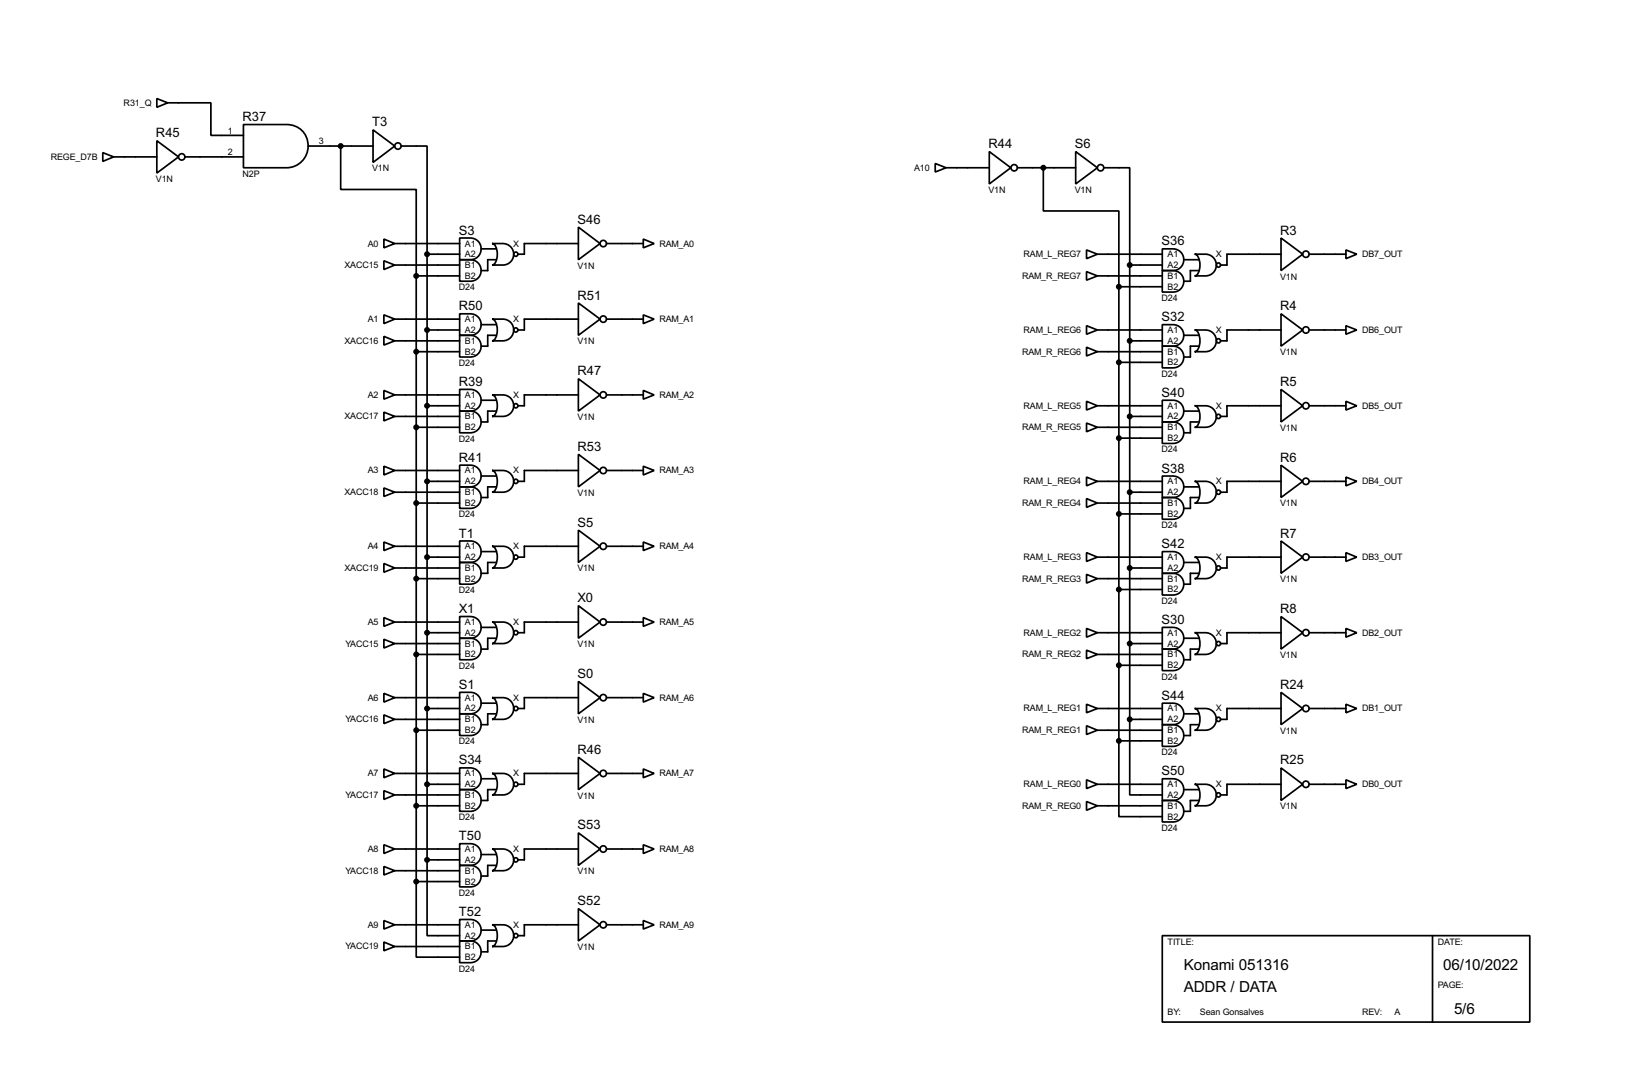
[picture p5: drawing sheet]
<svg xmlns="http://www.w3.org/2000/svg" width="383mm" height="256mm" viewBox="0 0 383 256" stroke-linecap="round" stroke-linejoin="round" font-family="sans-serif">
<g fill="none" stroke="#000" stroke-width=".4">
<path d="M24.2 35.9l2.5 1-2.5 1zM26.7 36.9h10.2M36.9 23.2l2.5 1-2.5 1zM36.9 33.1l5.1 3.8-5.1 3.8zM39.4 24.2h10.2v7.6h7.6M43.5 36.9h13.7M57.2 29.3h10.2a5.1 5.1 0 0 1 5 5 5.1 5.1 0 0 1-5 5.1h-10.2zM72.4 34.3h15.3M80.1 34.3v10.2h17.7v20.3M87.7 30.5l5.1 3.8-5.1 3.9zM94.3 34.3h6.1v25.4M219.8 38.4l2.5 1-2.5 1z"/>
<path d="M222.3 39.4h10.2M232.5 35.6l5 3.8-5 3.8zM239.1 39.4h13.7M245.2 39.4v10.2h17.7v17.8M252.8 35.6l5.1 3.8-5.1 3.8zM259.4 39.4h6.1v22.9M90.2 56.2l2.6 1-2.6 1zM92.8 57.2h15.2M100.4 59.7h7.6M100.4 59.7v142.3M108 55.9a5.1 5.1 0 0 1 4.1 .5 2.56 2.56 0 0 1 .8 2.9 2.56 2.56 0 0 1-2.4 1.7h-2.5zM113.1 58.5h3.5"/>
<path d="M115.6 57.2a5.1 5.1 0 0 1 4.1 .5 2.53 2.53 0 0 1 .9 2.9 2.53 2.53 0 0 1-2.4 1.7h-2.6a2.24 2.24 0 0 0 1.3-2.6 2.21 2.21 0 0 0-1.3-2.5zM135.9 53.4l5.1 3.8-5.1 3.8zM135.9 57.2h-12.7v2.5h-1.5M142.5 57.2h8.7M151.2 56.2l2.5 1-2.5 1zM255.3 58.7l2.6 1-2.6 1.1zM257.9 59.7h15.2M273.1 58.5a5.1 5.1 0 0 1 4.1 .5 2.57 2.57 0 0 1 .8 2.8 2.57 2.57 0 0 1-2.4 1.8h-2.5zM280.7 59.7a5 5 0 0 1 4.1 .6 2.55 2.55 0 0 1 .9 2.8 2.55 2.55 0 0 1-2.4 1.7h-2.6a2.24 2.24 0 0 0 1.3-2.5 2.29 2.29 0 0 0-1.3-2.6zM301 55.9l5.1 3.8-5.1 3.9zM301 59.7h-12.7v2.6h-1.5M307.6 59.7h8.7"/>
<path d="M316.3 58.7l2.5 1-2.5 1.1zM90.2 74l2.6 1-2.6 1zM90.2 61.3l2.6 1-2.6 1zM90.2 79l2.6 1.1-2.6 1zM92.8 75h15.2M92.8 62.3h15.2M97.8 64.8h10.2M97.8 64.8v142.3M100.4 77.5h7.6M108 61a5.1 5.1 0 0 1 4.1 .5 2.53 2.53 0 0 1 .8 2.9 2.53 2.53 0 0 1-2.4 1.7h-2.5zM108 73.7a5.1 5.1 0 0 1 4.1 .5 2.53 2.53 0 0 1 .8 2.9 2.53 2.53 0 0 1-2.4 1.7h-2.5zM108 78.8a5 5 0 0 1 4.1 .5 2.55 2.55 0 0 1 .8 2.9 2.55 2.55 0 0 1-2.4 1.7h-2.5z"/>
<path d="M113.1 76.3h3.5M115.6 75a5.1 5.1 0 0 1 4.1 .5 2.55 2.55 0 0 1 .9 2.8 2.55 2.55 0 0 1-2.4 1.8h-2.6a2.24 2.24 0 0 0 1.3-2.6 2.24 2.24 0 0 0-1.3-2.5zM116.6 78.8h-2v2.5h-1.5M116.6 61h-2v2.6h-1.5M135.9 71.2l5.1 3.8-5.1 3.8zM135.9 75h-12.7v2.5h-1.5M142.5 75h8.7M151.2 74l2.5 1-2.5 1zM255.3 63.8l2.6 1-2.6 1zM255.3 76.5l2.6 1-2.6 1zM257.9 64.8h15.2M257.9 77.5h15.2"/>
<path d="M262.9 67.4v106.6M262.9 67.4h10.2M265.5 62.3h7.6M265.5 62.3v106.7M273.1 76.3a5.1 5.1 0 0 1 4.1 .5 2.54 2.54 0 0 1 .8 2.8 2.54 2.54 0 0 1-2.4 1.7h-2.5zM273.1 63.6a5.1 5.1 0 0 1 4.1 .5 2.54 2.54 0 0 1 .8 2.8 2.54 2.54 0 0 1-2.4 1.7h-2.5zM278.2 78.8h3.5M278.2 61h3.5M280.7 77.5a5.1 5.1 0 0 1 4.1 .5 2.56 2.56 0 0 1 .9 2.9 2.56 2.56 0 0 1-2.4 1.7h-2.6a2.29 2.29 0 0 0 1.3-2.5 2.24 2.24 0 0 0-1.3-2.6zM281.7 63.6h-2v2.5h-1.5M301 73.7l5.1 3.8-5.1 3.8zM301 77.5h-12.7v2.6h-1.5"/>
<path d="M307.6 77.5h8.7M316.3 76.5l2.5 1-2.5 1zM90.2 91.7l2.6 1.1-2.6 1zM90.2 96.8l2.6 1-2.6 1.1zM92.8 92.8h15.2M92.8 97.8h15.2M92.8 80.1h15.2M97.8 82.6h10.2M100.4 95.3h7.6M108 91.5a5 5 0 0 1 4.1 .5 2.55 2.55 0 0 1 .8 2.9 2.55 2.55 0 0 1-2.4 1.7h-2.5zM108 96.6a5.1 5.1 0 0 1 4.1 .5 2.57 2.57 0 0 1 .8 2.8 2.57 2.57 0 0 1-2.4 1.8h-2.5zM113.1 94h3.5"/>
<path d="M115.6 92.8a5.1 5.1 0 0 1 4.1 .5 2.52 2.52 0 0 1 .9 2.8 2.52 2.52 0 0 1-2.4 1.7h-2.6a2.21 2.21 0 0 0 1.3-2.5 2.24 2.24 0 0 0-1.3-2.5zM116.6 96.6h-2v2.5h-1.5M135.9 89l5.1 3.8-5.1 3.8zM135.9 92.8h-12.7v2.5h-1.5M142.5 92.8h8.7M151.2 91.7l2.5 1.1-2.5 1zM255.3 81.6l2.6 1-2.6 1zM255.3 99.4l2.6 1-2.6 1zM255.3 94.3l2.6 1-2.6 1zM257.9 82.6h15.2M257.9 95.3h15.2M262.9 85.1h10.2"/>
<path d="M265.5 97.8h7.6M265.5 80.1h7.6M273.1 81.3a5.1 5.1 0 0 1 4.1 .5 2.56 2.56 0 0 1 .8 2.9 2.56 2.56 0 0 1-2.4 1.7h-2.5zM273.1 94a5.1 5.1 0 0 1 4.1 .5 2.56 2.56 0 0 1 .8 2.9 2.56 2.56 0 0 1-2.4 1.7h-2.5zM273.1 99.1a5.1 5.1 0 0 1 4.1 .5 2.53 2.53 0 0 1 .8 2.9 2.53 2.53 0 0 1-2.4 1.7h-2.5zM278.2 96.6h3.5M280.7 95.3a5.1 5.1 0 0 1 4.1 .5 2.53 2.53 0 0 1 .9 2.9 2.53 2.53 0 0 1-2.4 1.7h-2.6a2.24 2.24 0 0 0 1.3-2.6 2.21 2.21 0 0 0-1.3-2.5zM281.7 81.3h-2v2.6h-1.5M281.7 99.1h-2v2.6h-1.5M301 91.5l5.1 3.8-5.1 3.8zM301 95.3h-12.7v2.5h-1.5M307.6 95.3h8.7"/>
<path d="M316.3 94.3l2.5 1-2.5 1zM90.2 109.5l2.6 1-2.6 1.1zM90.2 114.6l2.6 1-2.6 1zM92.8 110.5h15.2M92.8 115.6h15.2M97.8 118.2h10.2M97.8 100.4h10.2M100.4 113.1h7.6M108 109.3a5.1 5.1 0 0 1 4.1 .5 2.57 2.57 0 0 1 .8 2.8 2.57 2.57 0 0 1-2.4 1.8h-2.5zM108 114.4a5.1 5.1 0 0 1 4.1 .5 2.54 2.54 0 0 1 .8 2.8 2.54 2.54 0 0 1-2.4 1.7h-2.5zM113.1 111.8h3.5M115.6 110.5a5 5 0 0 1 4.1 .6 2.55 2.55 0 0 1 .9 2.8 2.55 2.55 0 0 1-2.4 1.7h-2.6a2.24 2.24 0 0 0 1.3-2.5 2.29 2.29 0 0 0-1.3-2.6z"/>
<path d="M116.6 114.4h-2v2.5h-1.5M135.9 106.7l5.1 3.8-5.1 3.9zM135.9 110.5h-12.7v2.6h-1.5M142.5 110.5h8.7M151.2 109.5l2.5 1-2.5 1.1zM255.3 117.1l2.6 1.1-2.6 1zM255.3 112.1l2.6 1-2.6 1zM257.9 118.2h15.2M257.9 100.4h15.2M257.9 113.1h15.2M262.9 102.9h10.2M265.5 115.6h7.6"/>
<path d="M273.1 111.8a5.1 5.1 0 0 1 4.1 .5 2.53 2.53 0 0 1 .8 2.9 2.53 2.53 0 0 1-2.4 1.7h-2.5zM273.1 116.9a5 5 0 0 1 4.1 .5 2.55 2.55 0 0 1 .8 2.9 2.55 2.55 0 0 1-2.4 1.7h-2.5zM278.2 114.4h3.5M280.7 113.1a5.1 5.1 0 0 1 4.1 .5 2.55 2.55 0 0 1 .9 2.8 2.55 2.55 0 0 1-2.4 1.8h-2.6a2.24 2.24 0 0 0 1.3-2.6 2.24 2.24 0 0 0-1.3-2.5zM281.7 116.9h-2v2.5h-1.5M301 109.3l5.1 3.8-5.1 3.8zM301 113.1h-12.7v2.5h-1.5M307.6 113.1h8.7M316.3 112.1l2.5 1-2.5 1zM90.2 127.3l2.6 1-2.6 1zM90.2 132.4l2.6 1-2.6 1zM92.8 128.3h15.2"/>
<path d="M92.8 133.4h15.2M97.8 135.9h10.2M100.4 130.9h7.6M108 127.1a5.1 5.1 0 0 1 4.1 .5 2.54 2.54 0 0 1 .8 2.8 2.54 2.54 0 0 1-2.4 1.7h-2.5zM108 132.1a5.1 5.1 0 0 1 4.1 .5 2.56 2.56 0 0 1 .8 2.9 2.56 2.56 0 0 1-2.4 1.7h-2.5zM113.1 129.6h3.5M115.6 128.3a5.1 5.1 0 0 1 4.1 .5 2.56 2.56 0 0 1 .9 2.9 2.56 2.56 0 0 1-2.4 1.7h-2.6a2.29 2.29 0 0 0 1.3-2.5 2.24 2.24 0 0 0-1.3-2.6zM116.6 132.1h-2v2.6h-1.5M135.9 124.5l5.1 3.8-5.1 3.8zM135.9 128.3h-12.7v2.6h-1.5M142.5 128.3h8.7M151.2 127.3l2.5 1-2.5 1z"/>
<path d="M255.3 129.8l2.6 1.1-2.6 1zM255.3 134.9l2.6 1-2.6 1.1zM257.9 130.9h15.2M257.9 135.9h15.2M262.9 138.5h10.2M262.9 120.7h10.2M265.5 133.4h7.6M273.1 129.6a5 5 0 0 1 4.1 .5 2.55 2.55 0 0 1 .8 2.9 2.55 2.55 0 0 1-2.4 1.7h-2.5zM273.1 134.7a5.1 5.1 0 0 1 4.1 .5 2.57 2.57 0 0 1 .8 2.8 2.57 2.57 0 0 1-2.4 1.8h-2.5zM278.2 132.1h3.5M280.7 130.9a5.1 5.1 0 0 1 4.1 .5 2.52 2.52 0 0 1 .9 2.8 2.52 2.52 0 0 1-2.4 1.7h-2.6a2.21 2.21 0 0 0 1.3-2.5 2.24 2.24 0 0 0-1.3-2.5zM281.7 134.7h-2v2.5h-1.5"/>
<path d="M301 127.1l5.1 3.8-5.1 3.8zM301 130.9h-12.7v2.5h-1.5M307.6 130.9h8.7M316.3 129.8l2.5 1.1-2.5 1zM90.2 145.1l2.6 1-2.6 1zM90.2 150.2l2.6 1-2.6 1zM92.8 146.1h15.2M92.8 151.2h15.2M97.8 153.7h10.2M100.4 148.6h7.6M108 144.8a5.1 5.1 0 0 1 4.1 .5 2.56 2.56 0 0 1 .8 2.9 2.56 2.56 0 0 1-2.4 1.7h-2.5zM108 149.9a5.1 5.1 0 0 1 4.1 .5 2.53 2.53 0 0 1 .8 2.9 2.53 2.53 0 0 1-2.4 1.7h-2.5z"/>
<path d="M113.1 147.4h3.5M115.6 146.1a5.1 5.1 0 0 1 4.1 .5 2.53 2.53 0 0 1 .9 2.9 2.53 2.53 0 0 1-2.4 1.7h-2.6a2.24 2.24 0 0 0 1.3-2.6 2.21 2.21 0 0 0-1.3-2.5zM116.6 149.9h-2v2.6h-1.5M135.9 142.3l5.1 3.8-5.1 3.8zM135.9 146.1h-12.7v2.5h-1.5M142.5 146.1h8.7M151.2 145.1l2.5 1-2.5 1zM255.3 147.6l2.6 1-2.6 1.1zM255.3 152.7l2.6 1-2.6 1zM257.9 148.6h15.2M257.9 153.7h15.2M262.9 156.3h10.2"/>
<path d="M265.5 151.2h7.6M273.1 147.4a5.1 5.1 0 0 1 4.1 .5 2.57 2.57 0 0 1 .8 2.8 2.57 2.57 0 0 1-2.4 1.8h-2.5zM273.1 152.5a5.1 5.1 0 0 1 4.1 .5 2.54 2.54 0 0 1 .8 2.8 2.54 2.54 0 0 1-2.4 1.7h-2.5zM278.2 149.9h3.5M280.7 148.6a5 5 0 0 1 4.1 .6 2.55 2.55 0 0 1 .9 2.8 2.55 2.55 0 0 1-2.4 1.7h-2.6a2.24 2.24 0 0 0 1.3-2.5 2.29 2.29 0 0 0-1.3-2.6zM281.7 152.5h-2v2.5h-1.5M301 144.8l5.1 3.8-5.1 3.9zM301 148.6h-12.7v2.6h-1.5M307.6 148.6h8.7M316.3 147.6l2.5 1-2.5 1.1zM90.2 162.9l2.6 1-2.6 1zM90.2 167.9l2.6 1.1-2.6 1z"/>
<path d="M92.8 163.9h15.2M92.8 169h15.2M97.8 171.5h10.2M100.4 166.4h7.6M108 162.6a5.1 5.1 0 0 1 4.1 .5 2.53 2.53 0 0 1 .8 2.9 2.53 2.53 0 0 1-2.4 1.7h-2.5zM108 167.7a5 5 0 0 1 4.1 .5 2.55 2.55 0 0 1 .8 2.9 2.55 2.55 0 0 1-2.4 1.7h-2.5zM113.1 165.2h3.5M115.6 163.9a5.1 5.1 0 0 1 4.1 .5 2.55 2.55 0 0 1 .9 2.8 2.55 2.55 0 0 1-2.4 1.8h-2.6a2.24 2.24 0 0 0 1.3-2.6 2.24 2.24 0 0 0-1.3-2.5zM116.6 167.7h-2v2.5h-1.5M135.9 160.1l5.1 3.8-5.1 3.8zM135.9 177.9l5.1 3.8-5.1 3.8zM135.9 163.9h-12.7v2.5h-1.5"/>
<path d="M142.5 163.9h8.7M151.2 162.9l2.5 1-2.5 1zM255.3 165.4l2.6 1-2.6 1zM255.3 170.5l2.6 1-2.6 1zM257.9 166.4h15.2M257.9 171.5h15.2M262.9 174v17.8h10.2M262.9 174h10.2M265.5 169v17.7h7.6M265.5 169h7.6M273.1 165.2a5.1 5.1 0 0 1 4.1 .5 2.54 2.54 0 0 1 .8 2.8 2.54 2.54 0 0 1-2.4 1.7h-2.5zM273.1 170.2a5.1 5.1 0 0 1 4.1 .5 2.56 2.56 0 0 1 .8 2.9 2.56 2.56 0 0 1-2.4 1.7h-2.5z"/>
<path d="M278.2 167.7h3.5M280.7 166.4a5.1 5.1 0 0 1 4.1 .5 2.56 2.56 0 0 1 .9 2.9 2.56 2.56 0 0 1-2.4 1.7h-2.6a2.29 2.29 0 0 0 1.3-2.5 2.24 2.24 0 0 0-1.3-2.6zM281.7 170.2h-2v2.6h-1.5M301 162.6l5.1 3.8-5.1 3.8zM301 166.4h-12.7v2.6h-1.5M307.6 166.4h8.7M316.3 165.4l2.5 1-2.5 1zM90.2 198.4l2.6 1-2.6 1.1zM90.2 180.6l2.6 1.1-2.6 1zM90.2 185.7l2.6 1-2.6 1.1zM92.8 199.4h15.2M92.8 181.7h15.2"/>
<path d="M92.8 186.7h15.2M97.8 189.3h10.2M100.4 184.2h7.6M108 180.4a5 5 0 0 1 4.1 .5 2.55 2.55 0 0 1 .8 2.9 2.55 2.55 0 0 1-2.4 1.7h-2.5zM108 185.5a5.1 5.1 0 0 1 4.1 .5 2.57 2.57 0 0 1 .8 2.8 2.57 2.57 0 0 1-2.4 1.8h-2.5zM108 198.2a5.1 5.1 0 0 1 4.1 .5 2.57 2.57 0 0 1 .8 2.8 2.57 2.57 0 0 1-2.4 1.8h-2.5zM113.1 182.9h3.5M115.6 181.7a5.1 5.1 0 0 1 4.1 .5 2.52 2.52 0 0 1 .9 2.8 2.52 2.52 0 0 1-2.4 1.7h-2.6a2.21 2.21 0 0 0 1.3-2.5 2.24 2.24 0 0 0-1.3-2.5zM115.6 199.4a5 5 0 0 1 4.1 .6 2.55 2.55 0 0 1 .9 2.8 2.55 2.55 0 0 1-2.4 1.7h-2.6a2.24 2.24 0 0 0 1.3-2.5 2.29 2.29 0 0 0-1.3-2.6zM116.6 185.5h-2v2.5h-1.5M135.9 195.6l5.1 3.8-5.1 3.9zM135.9 199.4h-12.7v2.6h-1.5"/>
<path d="M135.9 181.7h-12.7v2.5h-1.5M142.5 199.4h8.7M142.5 181.7h8.7M151.2 180.6l2.5 1.1-2.5 1zM151.2 198.4l2.5 1-2.5 1.1zM255.3 183.2l2.6 1-2.6 1zM255.3 188.3l2.6 1-2.6 1zM257.9 184.2h15.2M257.9 189.3h15.2M273.1 182.9a5.1 5.1 0 0 1 4.1 .5 2.56 2.56 0 0 1 .8 2.9 2.56 2.56 0 0 1-2.4 1.7h-2.5zM273.1 188a5.1 5.1 0 0 1 4.1 .5 2.53 2.53 0 0 1 .8 2.9 2.53 2.53 0 0 1-2.4 1.7h-2.5zM278.2 185.5h3.5"/>
<path d="M280.7 184.2a5.1 5.1 0 0 1 4.1 .5 2.53 2.53 0 0 1 .9 2.9 2.53 2.53 0 0 1-2.4 1.7h-2.6a2.24 2.24 0 0 0 1.3-2.6 2.21 2.21 0 0 0-1.3-2.5zM281.7 188h-2v2.6h-1.5M301 180.4l5.1 3.8-5.1 3.8zM301 184.2h-12.7v2.5h-1.5M307.6 184.2h8.7M316.3 183.2l2.5 1-2.5 1zM90.2 216.2l2.6 1-2.6 1zM90.2 203.5l2.6 1-2.6 1zM92.8 217.2h15.2M92.8 204.5h15.2M97.8 207.1v17.7h10.2M97.8 207.1h10.2"/>
<path d="M100.4 202v17.8h7.6M100.4 202h7.6M108 203.3a5.1 5.1 0 0 1 4.1 .5 2.54 2.54 0 0 1 .8 2.8 2.54 2.54 0 0 1-2.4 1.7h-2.5zM108 216a5.1 5.1 0 0 1 4.1 .5 2.54 2.54 0 0 1 .8 2.8 2.54 2.54 0 0 1-2.4 1.7h-2.5zM113.1 200.7h3.5M113.1 218.5h3.5M115.6 217.2a5.1 5.1 0 0 1 4.1 .5 2.56 2.56 0 0 1 .9 2.9 2.56 2.56 0 0 1-2.4 1.7h-2.6a2.29 2.29 0 0 0 1.3-2.5 2.24 2.24 0 0 0-1.3-2.6zM116.6 203.3h-2v2.5h-1.5M135.9 213.4l5.1 3.8-5.1 3.8zM135.9 217.2h-12.7v2.6h-1.5M142.5 217.2h8.7M151.2 216.2l2.5 1-2.5 1z"/>
<path d="M273.1 219.8h86.4v20.3h-86.4zM336.6 219.8v20.3M90.2 221.3l2.6 1-2.6 1zM92.8 222.3h15.2M108 221a5.1 5.1 0 0 1 4.1 .5 2.56 2.56 0 0 1 .8 2.9 2.56 2.56 0 0 1-2.4 1.7h-2.5zM116.6 221h-2v2.6h-1.5"/>
<circle cx="42.7" cy="36.9" r=".75"/>
<circle cx="93.5" cy="34.3" r=".75"/>
<circle cx="238.3" cy="39.4" r=".75"/>
<circle cx="258.6" cy="39.4" r=".75"/>
<circle cx="121.2" cy="59.7" r=".5"/>
<circle cx="141.7" cy="57.2" r=".75"/>
<circle cx="306.8" cy="59.7" r=".75"/>
<circle cx="121.2" cy="77.5" r=".5"/>
<circle cx="141.7" cy="75" r=".75"/>
<circle cx="286.3" cy="62.3" r=".5"/>
<circle cx="306.8" cy="77.5" r=".75"/>
<circle cx="121.2" cy="95.3" r=".5"/>
<circle cx="141.7" cy="92.8" r=".75"/>
<circle cx="286.3" cy="97.8" r=".5"/>
<circle cx="286.3" cy="80.1" r=".5"/>
<circle cx="306.8" cy="95.3" r=".75"/>
<circle cx="121.2" cy="113.1" r=".5"/>
<circle cx="141.7" cy="110.5" r=".75"/>
<circle cx="286.3" cy="115.6" r=".5"/>
<circle cx="306.8" cy="113.1" r=".75"/>
<circle cx="121.2" cy="130.9" r=".5"/>
<circle cx="141.7" cy="128.3" r=".75"/>
<circle cx="286.3" cy="133.4" r=".5"/>
<circle cx="306.8" cy="130.9" r=".75"/>
<circle cx="121.2" cy="148.6" r=".5"/>
<circle cx="141.7" cy="146.1" r=".75"/>
<circle cx="286.3" cy="151.2" r=".5"/>
<circle cx="306.8" cy="148.6" r=".75"/>
<circle cx="121.2" cy="166.4" r=".5"/>
<circle cx="141.7" cy="163.9" r=".75"/>
<circle cx="286.3" cy="169" r=".5"/>
<circle cx="306.8" cy="166.4" r=".75"/>
<circle cx="121.2" cy="184.2" r=".5"/>
<circle cx="141.7" cy="199.4" r=".75"/>
<circle cx="141.7" cy="181.7" r=".75"/>
<circle cx="286.3" cy="186.7" r=".5"/>
<circle cx="306.8" cy="184.2" r=".75"/>
<circle cx="121.2" cy="202" r=".5"/>
<circle cx="121.2" cy="219.8" r=".5"/>
<circle cx="141.7" cy="217.2" r=".75"/>
</g>
<g fill="#000" stroke="#000" stroke-width=".4">
<circle cx="80" cy="34.3" r=".5"/>
<circle cx="245.1" cy="39.4" r=".5"/>
<circle cx="100.3" cy="59.7" r=".5"/>
<circle cx="97.8" cy="64.8" r=".5"/>
<circle cx="100.3" cy="77.5" r=".5"/>
<circle cx="262.9" cy="67.4" r=".5"/>
<circle cx="265.4" cy="62.3" r=".5"/>
<circle cx="97.8" cy="82.6" r=".5"/>
<circle cx="100.3" cy="95.3" r=".5"/>
<circle cx="262.9" cy="85.1" r=".5"/>
<circle cx="265.4" cy="97.8" r=".5"/>
<circle cx="265.4" cy="80.1" r=".5"/>
<circle cx="97.8" cy="118.2" r=".5"/>
<circle cx="97.8" cy="100.4" r=".5"/>
<circle cx="100.3" cy="113.1" r=".5"/>
<circle cx="262.9" cy="102.9" r=".5"/>
<circle cx="265.4" cy="115.6" r=".5"/>
<circle cx="97.8" cy="135.9" r=".5"/>
<circle cx="100.3" cy="130.9" r=".5"/>
<circle cx="262.9" cy="120.7" r=".5"/>
<circle cx="262.9" cy="138.5" r=".5"/>
<circle cx="265.4" cy="133.4" r=".5"/>
<circle cx="97.8" cy="153.7" r=".5"/>
<circle cx="100.3" cy="148.6" r=".5"/>
<circle cx="262.9" cy="156.3" r=".5"/>
<circle cx="265.4" cy="151.2" r=".5"/>
<circle cx="97.8" cy="171.5" r=".5"/>
<circle cx="100.3" cy="166.4" r=".5"/>
<circle cx="262.9" cy="174" r=".5"/>
<circle cx="265.4" cy="169" r=".5"/>
<circle cx="97.8" cy="189.3" r=".5"/>
<circle cx="100.3" cy="184.2" r=".5"/>
<circle cx="97.8" cy="207.1" r=".5"/>
<circle cx="100.3" cy="202" r=".5"/>
</g>
<g font-size="4">
<text x="278.2" y="227.9">Konami 051316</text>
<text x="339.1" y="227.9">06/10/2022</text>
<text x="278.2" y="233">ADDR / DATA</text>
<text x="341.7" y="238.1">5/6</text>
</g>
<g font-size="3.4">
<text x="57" y="28.5">R37</text>
<text x="87.5" y="29.7">T3</text>
<text x="36.7" y="32.3">R45</text>
<text x="232.3" y="34.8">R44</text>
<text x="252.6" y="34.8">S6</text>
<text x="135.7" y="52.6">S46</text>
<text x="107.8" y="55.1">S3</text>
<text x="272.9" y="57.7">S36</text>
<text x="300.8" y="55.1">R3</text>
<text x="135.7" y="70.4">R51</text>
<text x="107.8" y="72.9">R50</text>
<text x="272.9" y="75.5">S32</text>
<text x="300.8" y="72.9">R4</text>
<text x="135.7" y="88.2">R47</text>
<text x="107.8" y="90.7">R39</text>
<text x="272.9" y="93.2">S40</text>
<text x="300.8" y="90.7">R5</text>
<text x="135.7" y="105.9">R53</text>
<text x="107.8" y="108.5">R41</text>
<text x="272.9" y="111">S38</text>
<text x="300.8" y="108.5">R6</text>
<text x="135.7" y="123.7">S5</text>
<text x="107.8" y="126.3">T1</text>
<text x="272.9" y="128.8">S42</text>
<text x="300.8" y="126.3">R7</text>
<text x="135.7" y="141.5">X0</text>
<text x="107.8" y="144">X1</text>
<text x="272.9" y="146.6">S30</text>
<text x="300.8" y="144">R8</text>
<text x="107.8" y="161.8">S1</text>
<text x="135.7" y="159.3">S0</text>
<text x="300.8" y="161.8">R24</text>
<text x="272.9" y="164.4">S44</text>
<text x="107.8" y="179.6">S34</text>
<text x="135.7" y="177.1">R46</text>
<text x="300.8" y="179.6">R25</text>
<text x="272.9" y="182.1">S50</text>
<text x="107.8" y="197.4">T50</text>
<text x="135.7" y="194.8">S53</text>
<text x="107.8" y="215.2">T52</text>
<text x="135.7" y="212.6">S52</text>
</g>
<g font-size="2.4">
<text x="29.1" y="24.8">R31_Q</text>
<text x="53.5" y="31.4">1</text>
<text x="75" y="33.9">3</text>
<text x="12" y="37.5">REGE_D7B</text>
<text x="53.5" y="36.4">2</text>
<text x="57" y="41.5">N2P</text>
<text x="87.5" y="40.2">V1N</text>
<text x="214.8" y="40.1">A10</text>
<text x="36.7" y="42.7">V1N</text>
<text x="232.3" y="45.3">V1N</text>
<text x="252.6" y="45.3">V1N</text>
<text x="86.5" y="57.9">A0</text>
<text x="109.3" y="57.9">A1</text>
<text x="120.6" y="57.9">X</text>
<text x="155" y="57.9">RAM_A0</text>
<text x="81" y="62.9">XACC15</text>
<text x="109.3" y="62.9">B1</text>
<text x="109.3" y="65.5">B2</text>
<text x="109.3" y="60.4">A2</text>
<text x="135.7" y="63.1">V1N</text>
<text x="240.2" y="65.5">RAM_R_REG7</text>
<text x="240.5" y="60.4">RAM_L_REG7</text>
<text x="274.4" y="60.4">A1</text>
<text x="274.4" y="65.5">B1</text>
<text x="274.4" y="62.9">A2</text>
<text x="285.7" y="60.4">X</text>
<text x="300.8" y="65.6">V1N</text>
<text x="320.1" y="60.4">DB7_OUT</text>
<text x="107.8" y="68.1">D24</text>
<text x="272.9" y="70.7">D24</text>
<text x="274.4" y="68.1">B2</text>
<text x="86.5" y="75.6">A1</text>
<text x="109.3" y="75.6">A1</text>
<text x="120.6" y="75.6">X</text>
<text x="155" y="75.6">RAM_A1</text>
<text x="81" y="80.8">XACC16</text>
<text x="109.3" y="80.8">B1</text>
<text x="109.3" y="83.3">B2</text>
<text x="109.3" y="78.2">A2</text>
<text x="135.7" y="80.8">V1N</text>
<text x="240.2" y="83.3">RAM_R_REG6</text>
<text x="240.5" y="78.2">RAM_L_REG6</text>
<text x="274.4" y="78.2">A1</text>
<text x="274.4" y="83.3">B1</text>
<text x="274.4" y="80.8">A2</text>
<text x="285.7" y="78.2">X</text>
<text x="300.8" y="83.4">V1N</text>
<text x="320.1" y="78.2">DB6_OUT</text>
<text x="107.8" y="86">D24</text>
<text x="272.9" y="88.5">D24</text>
<text x="274.4" y="85.8">B2</text>
<text x="86.5" y="93.5">A2</text>
<text x="109.3" y="93.5">A1</text>
<text x="120.6" y="93.5">X</text>
<text x="155" y="93.5">RAM_A2</text>
<text x="81" y="98.5">XACC17</text>
<text x="109.3" y="98.5">B1</text>
<text x="109.3" y="101.1">B2</text>
<text x="109.3" y="96">A2</text>
<text x="135.7" y="98.7">V1N</text>
<text x="240.2" y="101.1">RAM_R_REG5</text>
<text x="240.5" y="96">RAM_L_REG5</text>
<text x="274.4" y="96">A1</text>
<text x="274.4" y="101.1">B1</text>
<text x="274.4" y="98.5">A2</text>
<text x="285.7" y="96">X</text>
<text x="300.8" y="101.2">V1N</text>
<text x="320.1" y="96">DB5_OUT</text>
<text x="107.8" y="103.8">D24</text>
<text x="272.9" y="106.3">D24</text>
<text x="274.4" y="103.6">B2</text>
<text x="86.5" y="111.2">A3</text>
<text x="109.3" y="111.2">A1</text>
<text x="109.3" y="113.8">A2</text>
<text x="120.6" y="111.2">X</text>
<text x="155" y="111.2">RAM_A3</text>
<text x="240.5" y="113.8">RAM_L_REG4</text>
<text x="274.4" y="113.8">A1</text>
<text x="285.7" y="113.8">X</text>
<text x="320.1" y="113.8">DB4_OUT</text>
<text x="81" y="116.3">XACC18</text>
<text x="109.3" y="116.3">B1</text>
<text x="109.3" y="118.9">B2</text>
<text x="135.7" y="116.5">V1N</text>
<text x="240.2" y="118.9">RAM_R_REG4</text>
<text x="274.4" y="118.9">B1</text>
<text x="274.4" y="116.3">A2</text>
<text x="300.8" y="119">V1N</text>
<text x="107.8" y="121.5">D24</text>
<text x="272.9" y="124.1">D24</text>
<text x="274.4" y="121.4">B2</text>
<text x="86.5" y="129">A4</text>
<text x="109.3" y="129">A1</text>
<text x="109.3" y="131.6">A2</text>
<text x="120.6" y="129">X</text>
<text x="155" y="129">RAM_A4</text>
<text x="240.5" y="131.6">RAM_L_REG3</text>
<text x="274.4" y="131.6">A1</text>
<text x="285.7" y="131.6">X</text>
<text x="320.1" y="131.6">DB3_OUT</text>
<text x="81" y="134.1">XACC19</text>
<text x="109.3" y="134.1">B1</text>
<text x="109.3" y="136.6">B2</text>
<text x="135.7" y="134.2">V1N</text>
<text x="240.2" y="136.6">RAM_R_REG3</text>
<text x="274.4" y="136.6">B1</text>
<text x="274.4" y="134.1">A2</text>
<text x="300.8" y="136.8">V1N</text>
<text x="107.8" y="139.3">D24</text>
<text x="272.9" y="141.9">D24</text>
<text x="274.4" y="139.2">B2</text>
<text x="86.5" y="146.8">A5</text>
<text x="109.3" y="146.8">A1</text>
<text x="109.3" y="149.3">A2</text>
<text x="120.6" y="146.8">X</text>
<text x="155" y="146.8">RAM_A5</text>
<text x="240.5" y="149.3">RAM_L_REG2</text>
<text x="274.4" y="149.3">A1</text>
<text x="285.7" y="149.3">X</text>
<text x="320.1" y="149.3">DB2_OUT</text>
<text x="81.2" y="151.9">YACC15</text>
<text x="109.3" y="151.9">B1</text>
<text x="109.3" y="154.4">B2</text>
<text x="135.7" y="152">V1N</text>
<text x="240.2" y="154.4">RAM_R_REG2</text>
<text x="274.4" y="154.4">B1</text>
<text x="274.4" y="151.9">A2</text>
<text x="300.8" y="154.6">V1N</text>
<text x="107.8" y="157.1">D24</text>
<text x="272.9" y="159.6">D24</text>
<text x="274.4" y="157">B2</text>
<text x="86.5" y="164.6">A6</text>
<text x="109.3" y="164.6">A1</text>
<text x="109.3" y="167.1">A2</text>
<text x="120.6" y="164.6">X</text>
<text x="155" y="164.6">RAM_A6</text>
<text x="240.5" y="167.1">RAM_L_REG1</text>
<text x="274.4" y="167.1">A1</text>
<text x="285.7" y="167.1">X</text>
<text x="320.1" y="167.1">DB1_OUT</text>
<text x="81.2" y="169.7">YACC16</text>
<text x="109.3" y="169.7">B1</text>
<text x="109.3" y="172.2">B2</text>
<text x="135.7" y="169.8">V1N</text>
<text x="240.2" y="172.2">RAM_R_REG1</text>
<text x="274.4" y="172.2">B1</text>
<text x="274.4" y="169.7">A2</text>
<text x="300.8" y="172.3">V1N</text>
<text x="107.8" y="174.9">D24</text>
<text x="272.9" y="177.4">D24</text>
<text x="274.4" y="174.7">B2</text>
<text x="86.5" y="182.4">A7</text>
<text x="109.3" y="182.4">A1</text>
<text x="109.3" y="184.9">A2</text>
<text x="120.6" y="182.4">X</text>
<text x="155" y="182.4">RAM_A7</text>
<text x="240.5" y="184.9">RAM_L_REG0</text>
<text x="274.4" y="184.9">A1</text>
<text x="285.7" y="184.9">X</text>
<text x="320.1" y="184.9">DB0_OUT</text>
<text x="81.2" y="187.4">YACC17</text>
<text x="109.3" y="187.4">B1</text>
<text x="109.3" y="190">B2</text>
<text x="135.7" y="187.6">V1N</text>
<text x="240.2" y="190">RAM_R_REG0</text>
<text x="274.4" y="190">B1</text>
<text x="274.4" y="187.4">A2</text>
<text x="300.8" y="190.1">V1N</text>
<text x="107.8" y="192.7">D24</text>
<text x="272.9" y="195.2">D24</text>
<text x="274.4" y="192.5">B2</text>
<text x="86.5" y="200.1">A8</text>
<text x="109.3" y="200.1">A1</text>
<text x="109.3" y="202.7">A2</text>
<text x="120.6" y="200.1">X</text>
<text x="155" y="200.1">RAM_A8</text>
<text x="81.2" y="205.2">YACC18</text>
<text x="109.3" y="205.2">B1</text>
<text x="109.3" y="207.8">B2</text>
<text x="135.7" y="205.4">V1N</text>
<text x="107.8" y="210.4">D24</text>
<text x="86.5" y="217.9">A9</text>
<text x="109.3" y="217.9">A1</text>
<text x="109.3" y="220.5">A2</text>
<text x="120.6" y="217.9">X</text>
<text x="155" y="217.9">RAM_A9</text>
<text x="274.4" y="221.9">TITLE:</text>
<text x="337.9" y="221.9">DATE:</text>
<text x="81.2" y="223">YACC19</text>
<text x="109.3" y="223">B1</text>
<text x="109.3" y="225.5">B2</text>
<text x="135.7" y="223.1">V1N</text>
<text x="107.8" y="228.2">D24</text>
<text x="337.9" y="232.1">PAGE:</text>
<text x="274.4" y="238.4">BY:</text>
<text x="282" y="238.4">Sean Gonsalves</text>
<text x="320.1" y="238.4">REV:</text>
<text x="327.7" y="238.4">A</text>
</g>
</svg>
